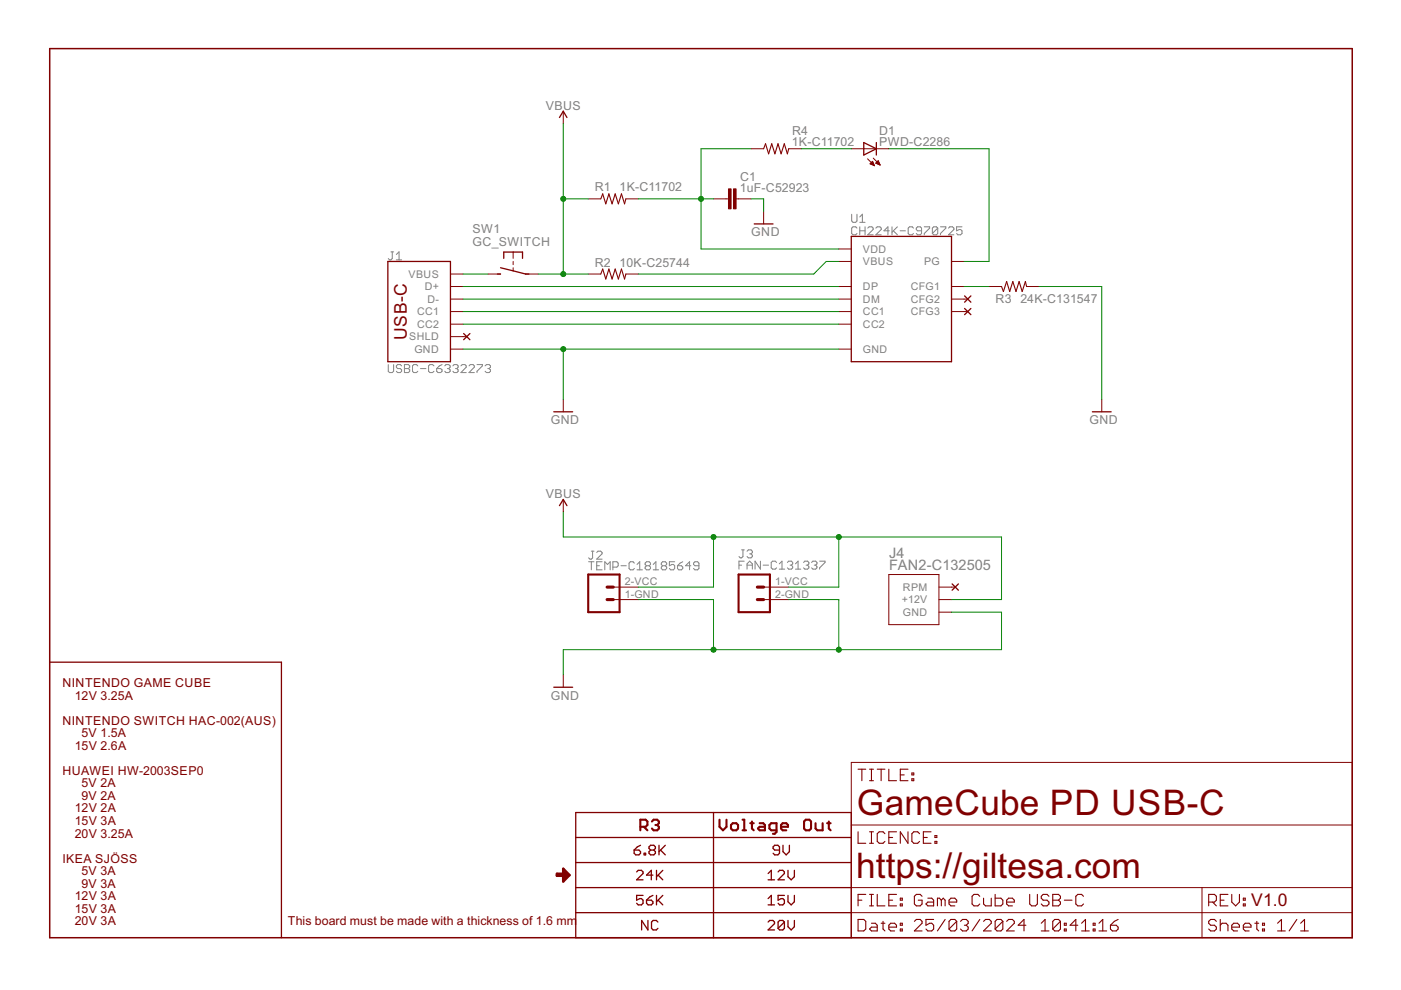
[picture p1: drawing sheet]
<svg xmlns="http://www.w3.org/2000/svg" width="297mm" height="210mm" viewBox="0 0 297 210" stroke-linecap="round" stroke-linejoin="round" font-family="sans-serif">
<g fill="none" stroke="#808080" stroke-width=".21">
<path d="M82.9 53.4h.6M83.2 53.4v1.4l-.3 .3h-.3l-.3-.3M84 55.1h1.2M84 54l.6-.6v1.7M180.6 45.4v1.4l.2 .3h.6l.3-.3v-1.4M181.7 48.4l-.3-.3h-.6l-.2 .3v1.1l.2 .3h.6l.3-.3M182.3 48.1v1.7M182.3 48.9h1.1M182.3 47.1h1.1M182.3 46l.5-.6v1.7M183.4 48.1v1.7M184 48.4l.3-.3h.5l.3 .3v.3l-1.1 1.1h1.1"/>
<path d="M185.7 48.4l.3-.3h.6l.2 .3v.3l-1.1 1.1h1.1M188.6 48.9h-1.2l.9-.8v1.7M189.1 48.1v1.7M189.4 48.9l.9 .9M190.3 48.1l-1.2 1.1M190.8 48.9h1.2M193.7 48.4l-.3-.3h-.6l-.2 .3v1.1l.2 .3h.6l.3-.3M195.4 48.9h-.9l-.2-.2v-.3l.2-.3h.6l.3 .3v1.1l-.3 .3h-.6l-.2-.3M196 48.1h1.1v.3l-1.1 1.1v.3M198.8 48.4l-.3-.3h-.5l-.3 .3v1.1M198.8 48.4v1.1l-.3 .3h-.5l-.3-.3M198.8 48.4l-1.1 1.1"/>
<path d="M199.4 48.1h1.1v.3l-1.1 1.1v.3M201.1 48.4l.3-.3h.6l.2 .3v.3l-1.1 1.1h1.1M204 48.1h-1.2v.8l.9-.2 .3 .2v.6l-.3 .3h-.6l-.3-.3M82.3 77.3v1.4l.3 .3h.6l.3-.3v-1.4M85.2 77.6l-.3-.3h-.6l-.3 .3v.3l.3 .2h.6l.3 .3v.3l-.3 .3h-.6l-.3-.3M85.7 77.3h.9l.3 .3v.3l-.3 .2 .3 .3v.3l-.3 .3h-.9zM85.7 78.1h.9M88.6 77.6l-.3-.3h-.6l-.2 .3v1.1l.2 .3h.6l.3-.3M89.2 78.1h1.1M92 77.6l-.3-.3h-.5l-.3 .3v1.1l.3 .3h.5l.3-.3M92.6 78.1h.8l.3 .3v.3l-.3 .3h-.5l-.3-.3zM93.7 77.3l-.5 .3-.6 .5"/>
<path d="M94.3 77.6l.3-.3h.5l.3 .3v.3l-.3 .2M94.9 78.1h.2M95.1 78.1l.3 .3v.3l-.3 .3h-.5l-.3-.3M96 77.6l.3-.3h.6l.2 .3v.3l-.2 .2M96.6 78.1h.3M96.9 78.1l.2 .3v.3l-.2 .3h-.6l-.3-.3M97.7 77.6l.3-.3h.6l.2 .3v.3l-1.1 1.1h1.1M99.4 77.6l.3-.3h.6l.3 .3v.3l-1.2 1.1h1.2M101.1 77.3h1.2v.3l-1.2 1.1v.3M102.8 77.6l.3-.3h.6l.3 .3v.3l-.3 .2M103.4 78.1h.3M103.7 78.1l.3 .3v.3l-.3 .3h-.6l-.3-.3"/>
<path d="M124.8 119.1h1.1M125.4 119.1v1.7M125.4 116.9h.5M125.6 116.9v1.4l-.2 .3h-.3l-.3-.3M126.5 120h.6M126.5 117.1l.3-.2h.6l.3 .2v.3l-1.2 1.2h1.2M127.7 119.1h-1.2v1.7h1.2M131.7 120h1.1M134.5 119.4l-.3-.3h-.6l-.2 .3v1.1l.2 .3h.6l.3-.3M135.1 119.7l.5-.6v1.7M137.1 120l-.3-.3v-.3l.3-.3h.5l.3 .3v.3l-.3 .3M137.1 120l-.3 .2v.3l.3 .3h.5l.3-.3v-.3l-.3-.2"/>
<path d="M137.1 120h.5M138.5 119.7l.6-.6v1.7M140.5 120l-.3-.3v-.3l.3-.3h.6l.3 .3v.3l-.3 .3M140.5 120l-.3 .2v.3l.3 .3h.6l.3-.3v-.3l-.3-.2M140.5 120h.6M143 119.1h-1.1v.9l.6-.3h.3l.2 .3v.5l-.2 .3h-.6l-.3-.3M143.6 120h.9l.3 .2v.3l-.3 .3h-.6l-.3-.3zM144.8 119.1l-.6 .3-.6 .6M146.5 120h-1.1l.8-.9v1.7M148.2 120h-.9l-.3-.3v-.3l.3-.3h.6l.3 .3v1.1l-.3 .3h-.6l-.3-.3M156.7 119.8h.5M157.2 116.6h.6"/>
<path d="M157.5 116.6v1.4l-.3 .3h-.2l-.3-.3M157.8 119h-1.1v1.7M158.4 119.8h1.1M158.4 116.9l.3-.3h.5l.3 .3v.3l-.3 .2M158.9 117.4h.3M159.2 117.4l.3 .3v.3l-.3 .3h-.5l-.3-.3M161.2 119v1.7l-1.1-1.7v1.7M161.8 119.8h1.1M164.7 119.3l-.3-.3h-.6l-.3 .3v1.1l.3 .3h.6l.3-.3M165.2 119.5l.6-.5v1.7M166.9 119.3l.3-.3h.6l.3 .3v.2l-.3 .3M167.5 119.8h.3"/>
<path d="M167.8 119.8l.3 .3v.3l-.3 .3h-.6l-.3-.3M168.7 119.5l.5-.5v1.7M170.4 119.3l.2-.3h.6l.3 .3v.2l-.3 .3M170.9 119.8h.3M171.2 119.8l.3 .3v.3l-.3 .3h-.6l-.2-.3M172.1 119.3l.3-.3h.5l.3 .3v.2l-.3 .3M172.6 119.8h.3M172.9 119.8l.3 .3v.3l-.3 .3h-.5l-.3-.3M173.8 119h1.1v.3l-1.1 1.1v.3M128.2 120.8v-1.7l.6 .6 .6-.6v1.7M129.9 120.2h.9l.3-.2v-.6l-.3-.3h-.9v1.7M135.1 120.8h1.1"/>
<path d="M138.5 120.8h1.1M158.4 120.7v-1.2l.5-.5 .6 .5v1.2M165.2 120.7h1.2M168.7 120.7h1.1"/>
</g>
<g fill="none" stroke="#800000" stroke-width=".28">
<path d="M118.6 24.9l.8-1.3 .8 1.3M183.1 30.2l2.7 1.3-2.7 1.4zM185.8 30.2v2.7M82.2 55.4h13.3v21.3h-13.3zM105.5 58.1h.6M106.1 56.8l5.3 1.3h.7M106.8 54.8v-1.4h4v1.4M159.9 47.5h4M180.5 50.1h21.2v26.6h-21.2zM98.3 70.7l1.3 1.3M99.6 70.7l-1.3 1.3M204.5 62.7l1.3 1.4"/>
<path d="M204.5 65.4l1.3 1.3M205.8 62.7l-1.3 1.4M205.8 65.4l-1.3 1.3M117.4 87.3h4M231.6 87.3h4M118.6 107.2l.8-1.3 .8 1.3M201.9 123.8l1.3 1.3M203.2 123.8l-1.3 1.3M10.5 140.4h49.2v58.4M117.4 145.7h4M122.1 172.3h58.4v26.5h-58.4zM122.1 177.6h58.4"/>
<path d="M135.8 179.2l-.7 .4-.6 .6M139.7 179.2v2.1M141.1 179.2l-1.4 1.4M151.3 172.3v26.5M166 179.2v1.4l.7 .7 .7-.7v-1.4M122.1 182.9h58.4M122.1 188.2h58.4M122.1 193.5h58.4M134.5 180.2h1l.3 .4v.3l-.3 .4h-.7l-.3-.4zM135 184.9l.3-.4h.7l.3 .4v.3l-1.3 1.3h1.3M136.3 189.8h-1.3v1.1l.7-.4h.3l.3 .4v.6l-.3 .4h-.7l-.3-.4M136.6 180.9h.3v.4h-.3z"/>
<path d="M137.1 190.9h1l.3 .3v.3l-.3 .4h-.7l-.3-.4zM137.4 195.2v2l-1.4-2v2M137.9 180.2l-.3 .4v.3l.3 .4h.7l.4-.4v-.3l-.4-.4M137.9 180.2h.7M137.9 180.2l-.3-.3v-.3l.3-.4h.7l.4 .4v.3l-.4 .3M138.4 185.5h-1.3l1-1v2M138.4 189.8l-.6 .4-.7 .7M139.2 184.5v2M139.2 189.8v2.1M139.5 195.5l-.4-.3h-.6l-.4 .3v1.3l.4 .4h.6l.4-.4M139.5 185.5l1 1M139.5 190.9l1 1"/>
<path d="M140 180.2l1.1 1.1M140.5 184.5l-1.3 1.4M140.5 189.8l-1.3 1.4M162.9 186.5h1.3M162.9 191.9h1.3M162.9 195.5l.3-.3h.7l.3 .3v.3l-1.3 1.4h1.3M162.9 185.2l.6-.7v2M162.9 190.5l.6-.7v2.1M165 184.9l.3-.4h.7l.3 .4v.3l-1.3 1.3h1.3M165.3 180.2h-1l-.4-.3v-.3l.4-.4h.6l.4 .4v1.3l-.4 .4h-.6l-.4-.4M166.3 189.8h-1.3v1.1l.6-.4h.4l.3 .4v.6l-.3 .4h-.7l-.3-.4M166.3 195.5l-.3-.3h-.7l-.3 .3v1.3"/>
<path d="M166.3 195.5v1.3l-.3 .4h-.7l-.3-.4M166.3 195.5l-1.3 1.3M167.1 184.5v1.4l.6 .6 .7-.6v-1.4M167.1 189.8v1.4l.6 .7 .7-.7v-1.4M167.1 195.2v1.3l.6 .7 .7-.7v-1.3"/>
</g>
<g fill="none" stroke="#800000" stroke-width=".44">
<path d="M124.7 121.8h6.7v8h-6.7zM156.6 121.8h6.6v8h-6.6zM135.8 175.3h1.1l.4-.4v-.7l-.4-.4h-1.1v2.2M136.5 175.3l.8 .7M138.2 174.2l.4-.4h.7l.4 .4v.3l-.4 .4M139 174.9h.3M139.3 174.9l.4 .4v.4l-.4 .3h-.7l-.4-.3M152.5 173.8v1.5l.8 .7 .7-.7v-1.5M155.4 174.5h.7l.4 .4v.8l-.4 .3h-.7l-.4-.3v-.8zM157.4 173.8h.4v2.2M157.4 176h.8M159.1 174.5h.7"/>
<path d="M159.4 174.2v1.5l.4 .3M161.1 174.5h.7l.4 .4v1.1h-1.1l-.4-.3 .4-.4h1.1M164.6 176h-1.1l-.4-.3v-.8l.4-.4h1.1v1.9l-.3 .4h-.4M165.6 175.3h1.5v-.4l-.4-.4h-.8l-.3 .4v.8l.3 .3h.8M170.8 173.8h.8l.4 .4v1.5l-.4 .3h-.8l-.3-.3v-1.5zM172.9 174.5v1.2l.4 .3h1.1v-1.5M175.4 174.5h.7M175.7 174.2v1.5l.4 .3"/>
</g>
<path d="M118.1 185.5h1.3l.4-.5v1.1l.4-.7-.5-.1h-1.6v.4h1.4M119.4 184.2l1.3 1.3-1.3 1.4z" fill="none" stroke="#800000" stroke-width=".55"/>
<path d="M10.5 10.3h276.2v188.5h-276.2z" fill="none" stroke="#800000" stroke-width=".32"/>
<g fill="none" stroke="#800000" stroke-width=".21">
<path d="M119.4 23.6v2.6M159.2 31.5h2.7M167.2 31.5h2.7M180.5 31.5h7.9M183.9 33.7l1.5 1.4M184.6 34.6h.6M184.6 34.8h.7M184.7 34.5h.4M184.8 34.4h.3M184.9 34.9h.4M184.9 34.3h.1M185 34.2l.4 .9-.9-.4z"/>
<path d="M185.1 33.5l1.5 1.5M185.2 35h.2M185.7 34.6l.5-.5 .4 .9zM185.7 34.5h.7M185.8 34.6h.6M185.9 34.4h.4M186 34.3h.3M186.1 34.8h.4M186.1 34.1h.1M186.4 34.9h.2M95.5 58.1h2.7M103.5 58.1h2.6"/>
<path d="M108.8 53.4v1.4M108.8 55.4v.7M108.8 56.8v.6M111.4 58.1h2.7M124.7 58.1h2.7M124.7 42.2h2.7M132.7 58.1h2.6M132.7 42.2h2.6M151.3 42.2h3.2M156.1 42.2h3.1M161.9 44.8v2.7M177.8 55.4h2.7"/>
<path d="M177.8 52.8h2.7M201.7 55.4h2.7M95.5 71.4h3.5M95.5 74h2.7M95.5 66.1h2.7M95.5 60.7h2.7M95.5 63.4h2.7M95.5 68.7h2.7M177.8 74h2.7M177.8 66.1h2.7M177.8 60.7h2.7M177.8 63.4h2.7"/>
<path d="M177.8 68.7h2.7M201.7 66.1h3.5M201.7 60.7h2.7M201.7 63.4h3.5M209.7 60.7h2.6M217.7 60.7h2.6M119.4 84.6v2.7M233.6 84.6v2.7M119.4 105.9v2.6M130 124.5h5.3M130 127.1h5.3M161.9 124.5h5.3"/>
<path d="M161.9 127.1h5.3M188.4 121.8h10.7v10.6h-10.7zM199.1 124.5h3.4M199.1 127.1h2.6M199.1 129.8h2.6M119.4 143.1v2.6M180.5 161.6h106.2v37.2h-106.2zM180.5 174.9h106.2M180.5 188.2h106.2M180.5 193.5h106.2M254.8 188.2v10.6"/>
</g>
<g fill="none" stroke="#800000" stroke-width=".23">
<path d="M161.9 31.5l.4-1 .7 2.1 .6-2.1 .7 2.1 .7-2.1 .6 2.1 .7-2.1 .6 2.1 .3-1.1M127.4 42.2l.4-1.1 .6 2.1 .7-2.1 .7 2.1 .6-2.1 .7 2.1 .7-2.1 .6 2.1 .3-1M127.4 58.1l.4-1.1 .6 2.2 .7-2.2 .7 2.2 .6-2.2 .7 2.2 .7-2.2 .6 2.2 .3-1.1M212.3 60.7l.4 1.1 .7-2.1 .7 2.1 .6-2.1 .7 2.1 .7-2.1 .6 2.1 .7-2.1 .3 1M181.9 176.4v2.4h1.7M181.9 163.1h1.7M182.7 163.1v2.4M184.4 163.1h.8M184.4 165.5h.8M184.4 178.8h.8M184.4 176.4h.8M184.8 163.1v2.4"/>
<path d="M184.8 176.4v2.4M186 163.1h1.6M186.8 163.1v2.4M187.6 176.8l-.4-.4h-.8l-.4 .4v1.6l.4 .4h.8l.4-.4M188.4 163.1v2.4h1.7M188.4 177.6h.9M190.1 176.4h-1.7v2.4h1.7M190.9 164.3h.8M192.5 163.1h-1.6v2.4h1.6M192.5 176.4v2.4l-1.6-2.4v2.4M193.3 165.1h.4v.4h-.4zM193.3 163.9h.4v.4h-.4z"/>
<path d="M195 176.8l-.4-.4h-.9l-.4 .4v1.6l.4 .4h.9l.4-.4M195.8 177.6h.8M197.4 176.4h-1.6v2.4h1.6M198.2 178.4h.4v.4h-.4zM198.2 177.2h.4v.4h-.4zM181.9 194.9h1.2l.5 .4v1.7l-.5 .4h-1.2zM181.9 190.9h.8M183.6 189.6h-1.7v2.5M184.4 189.6h.8M184.4 192.1h.8M184.8 195.7h.8l.4 .5v1.2h-1.2l-.4-.4 .4-.4h1.2M184.8 189.6v2.5"/>
<path d="M186 189.6v2.5h1.6M186.8 195.7h.8M187.2 195.3v1.7l.4 .4M188.4 196.6h1.7v-.4l-.4-.5h-.9l-.4 .5v.8l.4 .4h.9M188.4 190.9h.9M190.1 189.6h-1.7v2.5h1.7M190.9 197h.4v.4h-.4zM190.9 195.7h.4v.5h-.4zM190.9 190.4h.4v.5h-.4zM190.9 191.7h.4v.4h-.4zM193.9 195.3l.4-.4h.8l.4 .4v.4l-1.6 1.7h1.6M195.5 190l-.4-.4h-.8l-.4 .4v1.7l.4 .4h.8l.4-.4v-.8h-.8"/>
<path d="M196.7 190.4h.8l.5 .5v1.2h-1.3l-.4-.4 .4-.4h1.3M198 194.9h-1.7v1.3l.8-.5h.4l.5 .5v.8l-.5 .4h-.8l-.4-.4M199.6 190.9l-.4-.5h-.4v1.7M199.6 190.9v1.2M199.6 190.9l.4-.5 .4 .5v1.2M200.4 194.9l-1.6 2.5M201.2 191.3h1.6v-.4l-.4-.5h-.8l-.4 .5v.8l.4 .4h.8M202.8 195.3v1.7l-.4 .4h-.8l-.4-.4M202.8 195.3l-.4-.4h-.8l-.4 .4v1.7M202.8 195.3l-1.6 1.7M203.6 195.3l.5-.4h.8l.4 .4v.4l-.4 .5M204.5 196.2h.4"/>
<path d="M204.9 196.2l.4 .4v.4l-.4 .4h-.8l-.5-.4M207.7 190l-.4-.4h-.8l-.4 .4v1.7l.4 .4h.8l.4-.4M207.7 194.9l-1.6 2.5M208.5 195.3l.5-.4h.8l.4 .4v.4l-1.7 1.7h1.7M208.5 190.4v1.3l.5 .4h1.2v-1.7M211 189.6v2.5h1.2l.4-.4v-.8l-.4-.5h-1.2M212.6 195.3v1.7l-.4 .4h-.8l-.4-.4M212.6 195.3l-.4-.4h-.8l-.4 .4v1.7M212.6 195.3l-1.6 1.7M213.4 195.3l.4-.4h.9l.4 .4v.4l-1.7 1.7h1.7M213.4 191.3h1.7v-.4l-.4-.5h-.9l-.4 .5v.8l.4 .4h.9M217.5 196.2h-1.6l1.2-1.3v2.5"/>
<path d="M218.3 189.6v2.1l.4 .4h.8l.4-.4v-2.1M220.8 197.4h1.6M220.8 195.7l.8-.8v2.5M222.4 190l-.4-.4h-.8l-.4 .4v.4l.4 .5h.8l.4 .4v.4l-.4 .4h-.8l-.4-.4M223.2 189.6h1.2l.4 .4v.4l-.4 .5 .4 .4v.4l-.4 .4h-1.2zM223.2 190.9h1.2M224.8 195.3v1.7l-.4 .4h-.8l-.4-.4M224.8 195.3l-.4-.4h-.8l-.4 .4v1.7M224.8 195.3l-1.6 1.7M225.7 197h.4v.4h-.4zM225.7 195.7h.4v.5h-.4zM225.7 190.9h1.6"/>
<path d="M228.5 196.2h-1.6l1.2-1.3v2.5M229.3 197.4h1.6M229.3 195.7l.8-.8v2.5M229.7 190l-.4-.4h-.8l-.4 .4v1.7l.4 .4h.8l.4-.4M231.8 197h.4v.4h-.4zM231.8 195.7h.4v.5h-.4zM233 197.4h1.6M233 195.7l.8-.8v2.5M235.4 196.2h1.3l.4 .4v.4l-.4 .4h-.9l-.4-.4zM237.1 194.9l-.8 .4-.9 .9M256.3 191.3h1.2l.4-.4v-.9l-.4-.4h-1.2v2.5M257.1 191.3l.8 .8"/>
<path d="M257.9 195.3l-.4-.4h-.8l-.4 .4v.4l.4 .5h.8l.4 .4v.4l-.4 .4h-.8l-.4-.4M258.7 196.2l.4-.5h.8l.4 .5v1.2M258.7 194.9v2.5M258.7 190.9h.8M260.3 189.6h-1.6v2.5h1.6M261.2 196.6h1.6v-.4l-.4-.5h-.8l-.4 .5v.8l.4 .4h.8M261.2 189.6v1.7l.8 .8 .8-.8v-1.7M263.6 196.6h1.6v-.4l-.4-.5h-.8l-.4 .5v.8l.4 .4h.8M263.6 190.4h.4v.5h-.4zM263.6 191.7h.4v.4h-.4zM266 195.7h.9M266.5 195.3v1.7l.4 .4"/>
<path d="M267.7 197h.4v.4h-.4zM267.7 195.7h.4v.5h-.4zM270.9 197.4h1.6M270.9 195.7l.8-.8v2.5M275 194.9l-1.7 2.5M275.8 197.4h1.6M275.8 195.7l.8-.8v2.5"/>
</g>
<g fill="#800000" stroke="#800000" stroke-width=".21">
<path d="M155.5 40h.6v4.3h-.6z"/>
<path d="M154.5 40h.5v4.3h-.5z"/>
</g>
<path d="M128.7 124.5h1.3M128.7 127.1h1.3M160.6 124.5h1.3M160.6 127.1h1.3" fill="none" stroke="#800000" stroke-width=".66"/>
<g fill="none" stroke="#008000" stroke-width=".21">
<path d="M119.4 26.2v31.9M159.2 31.5h-10.6v21.3h29.2M169.9 31.5h10.6M188.4 31.5h21.3v23.9h-5.3M98.2 58.1h5.3M114.1 58.1h10.6M119.4 42.2h5.3M135.3 42.2h16M159.2 42.2h2.7v2.6M177.8 55.4h-2.6l-2.7 2.7h-37.2M98.2 74h79.6M98.2 60.7h79.6"/>
<path d="M98.2 63.4h79.6M98.2 66.1h79.6M98.2 68.7h79.6M119.4 74v10.6M204.4 60.7h5.3M220.3 60.7h13.3v23.9M119.4 108.5v5.4h92.9v13.2h-10.6M151.3 113.9v10.6h-16M177.8 113.9v10.6h-10.6M135.3 127.1h16v10.7M167.2 127.1h10.6v10.7M201.7 129.8h10.6v8h-92.9v5.3"/>
</g>
<g fill="#008000" stroke="#008000" stroke-width=".21">
<circle cx="119.4" cy="74" r=".53"/>
<circle cx="177.8" cy="137.8" r=".53"/>
<circle cx="151.3" cy="137.8" r=".53"/>
<circle cx="119.4" cy="42.2" r=".53"/>
<circle cx="119.4" cy="58.1" r=".53"/>
<circle cx="177.8" cy="113.9" r=".53"/>
<circle cx="151.3" cy="113.9" r=".53"/>
<circle cx="148.6" cy="42.2" r=".53"/>
</g>
<g font-size="8.4" fill="#800000">
<text x="181.7" y="172.8">GameCube PD USB-C</text>
<text x="181.5" y="186.1">https://giltesa.com</text>
</g>
<g font-size="4.1" fill="#800000">
<text x="86.2" y="72.1" transform="rotate(-90 86.2 72.1)">USB-C</text>
<text x="265.3" y="192.2">V1.0</text>
</g>
<g font-size="3.4" fill="#808080">
<text x="188.5" y="118.3">J4</text>
<text x="188.5" y="120.9">FAN2-C132505</text>
</g>
<g font-size="2.9" fill="#808080">
<text x="115.7" y="23.3">VBUS</text>
<text x="167.9" y="28.6">R4</text>
<text x="186.4" y="28.6">D1</text>
<text x="167.9" y="30.9">1K-C11702</text>
<text x="186.4" y="30.9">PWD-C2286</text>
<text x="126.1" y="40.6">R1</text>
<text x="131.4" y="40.6">1K-C11702</text>
<text x="156.9" y="40.7">1uF-C52923</text>
<text x="156.9" y="38.5">C1</text>
<text x="100.2" y="52.1">GC_SWITCH</text>
<text x="100.2" y="49.5">SW1</text>
<text x="159.3" y="50.1">GND</text>
<text x="126.1" y="56.5">R2</text>
<text x="131.4" y="56.5">10K-C25744</text>
<text x="211.1" y="64.2">R3</text>
<text x="216.3" y="64.2">24K-C131547</text>
<text x="116.8" y="90">GND</text>
<text x="231" y="90">GND</text>
<text x="115.7" y="105.6">VBUS</text>
<text x="116.8" y="148.4">GND</text>
</g>
<g font-size="2.9" fill="#800000">
<text x="13.2" y="145.7">NINTENDO GAME CUBE</text>
<text x="15.9" y="148.4">12V 3.25A</text>
<text x="13.2" y="153.7">NINTENDO SWITCH HAC-002(AUS)</text>
<text x="15.9" y="159">15V 2.6A</text>
<text x="17.3" y="156.3">5V 1.5A</text>
<text x="13.2" y="164.3">HUAWEI HW-2003SEP0</text>
<text x="17.3" y="167">5V 2A</text>
<text x="15.9" y="172.3">12V 2A</text>
<text x="17.3" y="169.6">9V 2A</text>
<text x="15.9" y="174.9">15V 3A</text>
<text x="15.9" y="177.6">20V 3.25A</text>
<text x="13.2" y="182.9">IKEA SJÖSS</text>
<text x="17.3" y="185.5">5V 3A</text>
<text x="15.9" y="190.9">12V 3A</text>
<text x="17.3" y="188.2">9V 3A</text>
<text x="15.9" y="193.5">15V 3A</text>
<text x="15.9" y="196.2">20V 3A</text>
<text x="61" y="196.2">This board must be made with a thickness of 1.6 mm</text>
</g>
<g font-size="2.5" fill="#808080">
<text x="183" y="53.6">VDD</text>
<text x="86.6" y="58.9">VBUS</text>
<text x="183" y="56.2">VBUS</text>
<text x="195.9" y="56.2">PG</text>
<text x="90.1" y="61.5">D+</text>
<text x="90.7" y="64.2">D-</text>
<text x="183" y="64.2">DM</text>
<text x="183" y="61.5">DP</text>
<text x="193.1" y="64.2">CFG2</text>
<text x="193.1" y="61.5">CFG1</text>
<text x="88.4" y="66.9">CC1</text>
<text x="88.4" y="69.5">CC2</text>
<text x="183" y="69.5">CC2</text>
<text x="183" y="66.9">CC1</text>
<text x="193.1" y="66.9">CFG3</text>
<text x="86.8" y="72.2">SHLD</text>
<text x="87.9" y="74.8">GND</text>
<text x="183" y="74.8">GND</text>
<text x="132.5" y="124.1">2-VCC</text>
<text x="164.3" y="124.1">1-VCC</text>
<text x="191.4" y="125.3">RPM</text>
<text x="132.5" y="126.8">1-GND</text>
<text x="164.3" y="126.8">2-GND</text>
<text x="191.2" y="127.9">+12V</text>
<text x="191.4" y="130.6">GND</text>
</g>
</svg>
